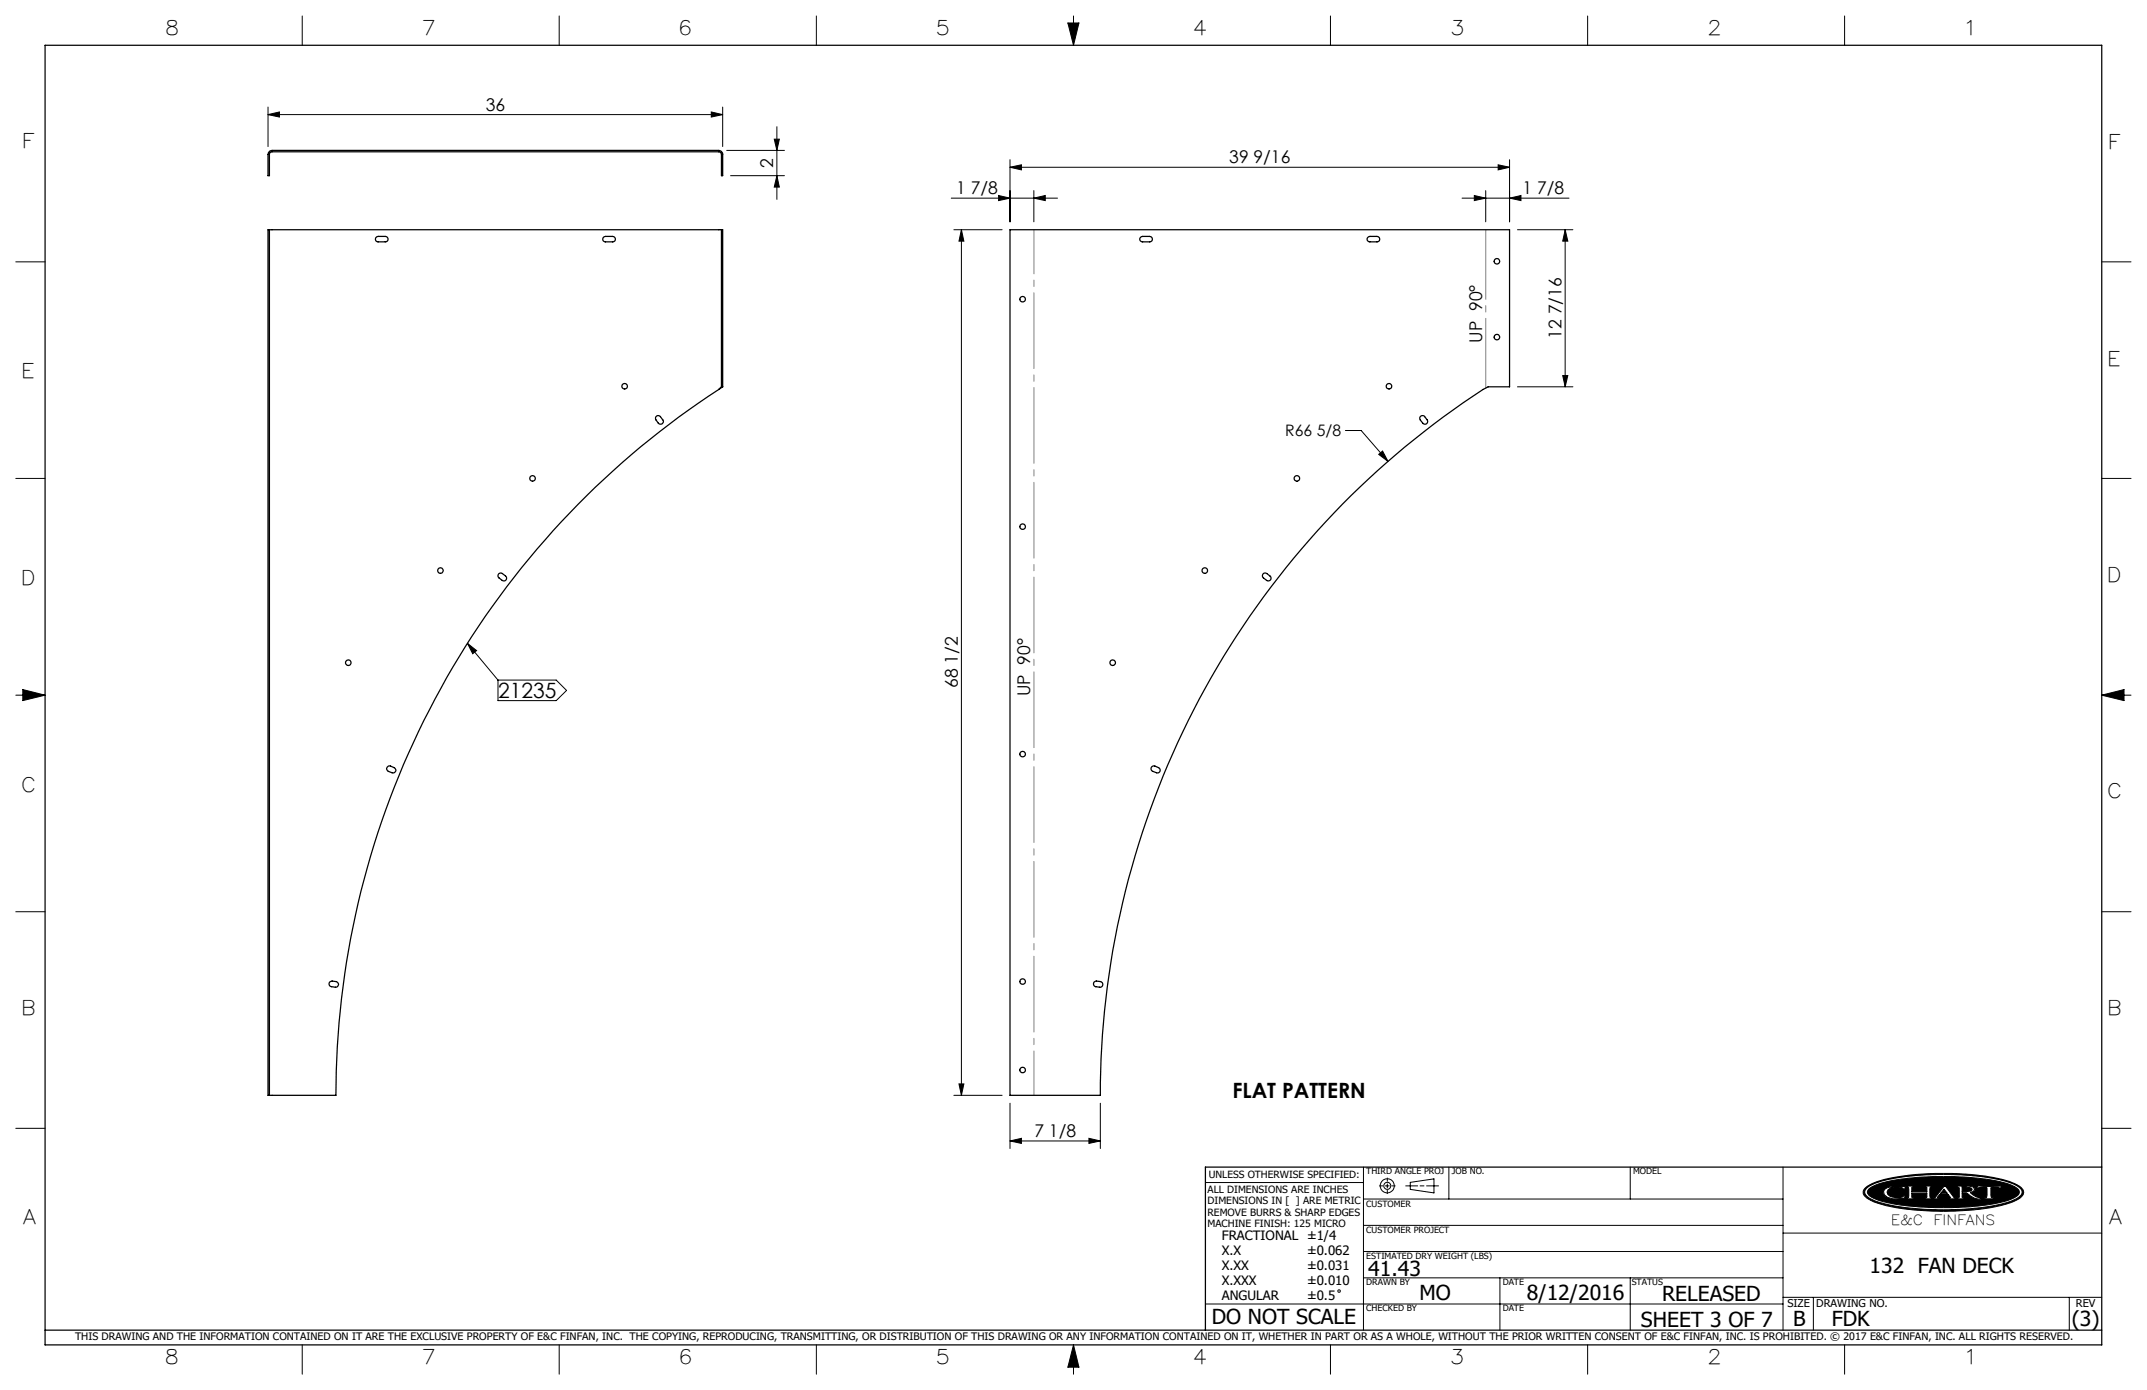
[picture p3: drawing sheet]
<svg xmlns="http://www.w3.org/2000/svg" width="432mm" height="279mm" viewBox="0 0 432 279" stroke-linecap="round" stroke-linejoin="round" font-family="sans-serif">
<g fill="none" stroke="#000" stroke-width=".2">
<path d="M60.8 3.2v5.9M112.5 3.2v5.9M164.2 3.2v5.9M214.8 4.6h2.2l-1.1 4.5zM215.9 3.2v5.9M267.6 3.2v5.9M319.3 3.2v5.9M371 3.2v5.9M53.9 23l2.3-.5v1zM53.9 21.5v8M53.9 23h91.4M143.1 22.5l2.2 .5-2.2 .5z"/>
<path d="M145.3 21.5v8M146.2 30.2h11.6M146.9 35.3h10.9M155.7 28h1l-.5 2.2zM156.2 25.5v14.6M156.2 35.3l.5 2.3h-1zM191.3 39.8h21.4M200.8 39.3l2.3 .5-2.3 .5zM203.1 33.6l2.3-.5v1zM203.1 32.1v12.5M203.1 33.6h100.5M207.9 39.8l2.3-.5v1z"/>
<path d="M207.9 38.3v6.3M294 39.8h21.6M296.5 39.3l2.3 .5-2.3 .5zM298.8 38.3v6.3M301.3 33.1l2.3 .5-2.3 .5zM303.6 32.1v12.5M303.6 39.8l2.3-.5v1zM3.2 52.6h5.9M191.8 46.2h9.7M193.4 46.2l.5 2.3h-1zM193.4 46.2v174M305.2 46.2h11.1"/>
<path d="M314.8 46.2v31.6M314.8 46.2l.5 2.3h-1zM422.7 52.6h5.9M305.2 77.8h11.1M314.3 75.5h1l-.5 2.3zM3.2 96.2h5.9M270.6 86.5h3.2l5.4 6.2M277.3 91.3l.8-.6 1.1 2zM422.7 96.2h5.9M3.2 139.7h5.9M4.6 138.6l4.5 1.1-4.5 1.1zM94 129.3l6.2 7.4"/>
<path d="M94 129.3l1.8 1.5-.7 .6zM100.2 136.7h11.7l2 2.1-2 2h-11.7zM422.7 139.7h5.9M422.7 139.7l4.5-1.1v2.2zM3.2 183.3h5.9M422.7 183.3h5.9M192.9 217.9h1l-.5 2.3zM3.2 226.8h5.9M191.8 220.2h9.7M203.1 229.3l2.3-.5v1zM203.1 221.8v9.1M203.1 229.3h18.2"/>
<path d="M219 228.8l2.3 .5-2.3 .5zM221.3 221.8v9.1M242.4 237.7h31.8M274.2 234.6v32.8M277.4 238.4h.7M278.6 238.4h.8M279 236.8v.7M279 238v.8M279 239.3v.6M279.9 238.4h.7M282.7 238.4h2.4M283.6 237.7l4.8-.7v2.8l-4.8-.7z"/>
<path d="M285.6 238.4h.8M286.9 238.4h2.4M291.4 234.6v6.4M327.9 234.6v6.4M358.6 234.6v32.8M375.3 238.7a16.2 16.2 0 0 1 7.4-2.3 55.4 55.4 0 0 1 21.3 1.1l1.9 .8a1.36 1.36 0 0 1 1.1 1.1 1.36 1.36 0 0 1-.7 1.4 23 23 0 0 1-9.9 2.4l-.5 .1a53.3 53.3 0 0 1-18.2-1.4 4.1 4.1 0 0 1-3-2 1.17 1.17 0 0 1 .6-1.2zM375.4 238.9a12.3 12.3 0 0 1 6-2.1 59.4 59.4 0 0 1 22.1 .7 4.5 4.5 0 0 1 3.1 1.9 1.36 1.36 0 0 1-.9 1.5 27.8 27.8 0 0 1-10.4 2.1l-1.1 .1a48.8 48.8 0 0 1-17.3-1.8l-1.5-.9a.94 .94 0 0 1 0-1.5zM375.8 239a15.4 15.4 0 0 1 7.6-2.1l3.6-.3 3.3-.1a44.5 44.5 0 0 1 14.2 1.7l.8 .4a1.03 1.03 0 0 1 .8 1 1.03 1.03 0 0 1-.8 1 25.5 25.5 0 0 1-9.5 2l-5 .1a43.6 43.6 0 0 1-13.5-1.6l-1.3-.8a.79 .79 0 0 1-.2-1.3zM379 239.1a5 5 0 0 1 3.5-.6h.7l-.2 .6-.5-.4a3.4 3.4 0 0 0-2.8 .4l-.2 .5 .2 .5a3.1 3.1 0 0 0 2.8 .5l.4-.3h.3l-.2 .5-.7 .1a3.6 3.6 0 0 1-3.3-.8l-.2-.6zM383.5 238.4h1.6v.2l-.6 .1v.8h3v-.8l-.5-.1v-.2h1.5v.2l-.3 .1-.1 .4 .1 1.5v.1l.3 .1v.2h-1.5v-.2h.4l.1-.2v-.8h-3v.8l.1 .2h.5v.2h-1.6v-.2l.3-.1 .1-.1v-1.5v-.4l-.4-.1zM391 239l.6 .9h-1.3zM391 238.4h.3l1.7 2.3 .5 .1v.2h-1.6v-.2l.4-.1-.5-.6h-1.7l-.5 .7h.6v.2h-1.5v-.2l.5-.1z"/>
<path d="M393.6 238.4h2.3l.9 .2 .3 .4-.2 .5-.7 .2 1.2 .9 1.1 .2v.2a4.2 4.2 0 0 1-2.9-1.1l-1-.1v.9l.6 .1v.2h-1.6v-.2h.3l.2-.2v-1.8l-.5-.2zM394.6 238.6h.9l.9 .2 .2 .3-.2 .3-1.8 .1zM397.9 238.3l1 .2 3.7-.1-.3 .5h-.2l-.1-.2h-1.6l.1 1.9 .6 .2v.2h-2.2v-.2l.7-.2v-1.8l-1.6-.1-.2 .2h-.3zM402.1 238.9h.1M422.7 226.8h5.9M274.2 256.9h84.4M274.2 251.6h84.4M274.2 246.3h84.4M274.2 241h84.4M301.7 256.9v10.5M327.9 256.9v10.5M358.6 247.9h64.1"/>
<path d="M60.8 270.3v5.9M112.5 270.3v5.9M164.2 270.3v5.9M215.9 270.3v5.9M215.9 270.3l1.1 4.5h-2.2zM242.4 262.1h116.2M267.6 270.3v5.9M319.3 270.3v5.9M358.6 260.8h64.1M364.7 260.8v6.6M371 270.3v5.9M416.2 260.8v6.6"/>
<circle cx="279" cy="238.4" r=".71"/>
<circle cx="279" cy="238.4" r="1.41"/>
<circle cx="269.3" cy="259.5" r=".25"/>
</g>
<g fill="none" stroke="#000" stroke-width=".25">
<path d="M9.1 9.1h413.6v261.2h-413.6zM54.3 30.4l.4-.2h89.9a.78 .78 0 0 1 .7 .8v4.3h-.2v-4.3l-.2-.3-.2-.2h-90a.49 .49 0 0 0-.5 .5v4.3h-.3v-4.3zM54.2 46.2h90.9M54.2 46.2h-.3v174h.3M54.2 46.2v174M75.6 47.8l.5-.3h1.4a.55 .55 0 0 1 .5 .6 .55 .55 0 0 1-.5 .5h-1.4a.53 .53 0 0 1-.5-.2 .53 .53 0 0 1 0-.6zM121.4 47.7l.4-.2h1.4a.55 .55 0 0 1 .6 .6 .55 .55 0 0 1-.6 .5h-1.4a.52 .52 0 0 1-.6-.3 .52 .52 0 0 1 .2-.6zM145.1 46.2h.2v31.6M145.1 46.2v31.6M203.1 46.2h100.5v31.6h-4.3a155.5 155.5 0 0 0-24.1 18.5 169.3 169.3 0 0 0-53.9 123.9h-18.2zM229.4 47.7l.4-.2h1.4a.55 .55 0 0 1 .6 .6 .55 .55 0 0 1-.6 .5h-1.4a.52 .52 0 0 1-.5-.3 .52 .52 0 0 1 .1-.6zM275.1 47.7l.4-.2h1.4a.55 .55 0 0 1 .6 .6 .55 .55 0 0 1-.6 .5h-1.4a.52 .52 0 0 1-.5-.3 .52 .52 0 0 1 .1-.6z"/>
<path d="M144.6 78.3a169.4 169.4 0 0 0-77 141.9h-13.4M145.1 77.8l-.5 .5M145.1 77.8h.2M145.3 77.8l-.7 .5M132 83.6l.3-.1 .4 .1 .6 .8a.55 .55 0 0 1-.1 .8 .55 .55 0 0 1-.8-.1l-.5-.8v-.4zM285.8 83.6l.2-.1 .5 .1 .5 .8a.55 .55 0 0 1-.1 .8 .55 .55 0 0 1-.8-.1l-.5-.8v-.4zM100.3 115.4l.2-.2h.4l.8 .6a.55 .55 0 0 1 .1 .8 .55 .55 0 0 1-.8 .1l-.8-.7zM254.1 115.3l.5-.1 .8 .6a.55 .55 0 0 1 .1 .8 .55 .55 0 0 1-.8 .1l-.8-.7v-.5zM77.9 154.2l.5-.2 .9 .3a.55 .55 0 0 1 .3 .7 .55 .55 0 0 1-.8 .3l-.9-.4-.1-.3zM231.6 154.2l.5-.2 .9 .3a.55 .55 0 0 1 .3 .7 .55 .55 0 0 1-.7 .3l-1-.4-.1-.3zM66.3 197.4l.4-.2 .9 .1a.57 .57 0 0 1 .5 .6 .57 .57 0 0 1-.6 .5l-.8-.1a.58 .58 0 0 1-.4-.9zM220 197.4l.4-.2 .9 .1a.57 .57 0 0 1 .5 .7 .57 .57 0 0 1-.6 .4l-.8-.1a.58 .58 0 0 1-.4-.9z"/>
<path d="M422.7 234.6h-180.3v32.8M9.1 267.4h413.6"/>
<circle cx="301.1" cy="52.5" r=".56"/>
<circle cx="125.6" cy="77.6" r=".56"/>
<circle cx="205.7" cy="60.1" r=".56"/>
<circle cx="279.3" cy="77.6" r=".55"/>
<circle cx="301.1" cy="67.8" r=".56"/>
<circle cx="107.1" cy="96.2" r=".57"/>
<circle cx="260.8" cy="96.2" r=".56"/>
<circle cx="88.6" cy="114.7" r=".56"/>
<circle cx="205.7" cy="105.9" r=".56"/>
<circle cx="242.3" cy="114.7" r=".56"/>
<circle cx="70" cy="133.2" r=".56"/>
<circle cx="223.8" cy="133.2" r=".56"/>
<circle cx="205.7" cy="151.6" r=".56"/>
<circle cx="205.7" cy="197.3" r=".56"/>
<circle cx="205.7" cy="215.1" r=".56"/>
</g>
<g fill="#000">
<path d="M383.5 238.4v.2h.3l.1 .2v1.8l-.1 .1-.3 .1v.2h1.6v-.2h-.5l-.1-.2v-.8h3v.9l-.5 .1v.2h1.5v-.2l-.3-.1-.1-.2v-1.6l.1-.3h.3v-.2h-1.5v.2l.5 .1v.8h-3v-.8l.6-.1v-.2zM391 238.4l-1.8 2.3-.5 .1v.2h1.5v-.2h-.6l.5-.7h1.7l.5 .6-.4 .1v.2h1.6v-.2l-.5-.1-1.7-2.3zM393.6 238.4v.2l.5 .2v1.8l-.2 .2h-.3v.2h1.6v-.2l-.6-.1v-.9l1 .1a3.7 3.7 0 0 0 2.9 1.1v-.2a3.4 3.4 0 0 1-2.3-1.1 .68 .68 0 0 0 .8-.2 .68 .68 0 0 0 0-.8l-.7-.3zM397.9 238.3l-.4 .6h.3l.2-.2 1.6 .1v1.8l-.2 .2h-.5v.2h2.2v-.2h-.5l-.2-.3v-1.7l1.6-.1 .1 .2h.2l.3-.5-4 .1zM375.8 239a13.3 13.3 0 0 1 6.5-2l2.7-.3 3.8-.2 7.5 .2a24.3 24.3 0 0 1 9.1 2 1.01 1.01 0 0 1 .7 .9 1.01 1.01 0 0 1-.7 1 21.9 21.9 0 0 1-8.6 1.9l-3.9 .2h-4.1l-3.8-.2a21.2 21.2 0 0 1-8.8-2l-.4-.3-.2-.5zM379.1 239a1.04 1.04 0 0 0 .7 1.7 7 7 0 0 0 3.2 .1l.2-.5h-.3l-.5 .4a2.56 2.56 0 0 1-2.8-.8 1.28 1.28 0 0 1 1.4-1.3h.2a1.49 1.49 0 0 1 1.4 .2l.4 .3 .2-.6h-.6a4.7 4.7 0 0 0-3.5 .5zM375.3 238.7a17.5 17.5 0 0 1 7.8-2.4l5.1-.4h4.8a34.5 34.5 0 0 1 12.5 2.2l.4 .2a1.36 1.36 0 0 1 .9 2 9.1 9.1 0 0 1-5.1 2.2l-.4 .1a58.1 58.1 0 0 1-23.1-.6 5.6 5.6 0 0 1-3.4-1.9v-.8zM375.3 238.9a1.14 1.14 0 0 0 .6 1.9 24 24 0 0 0 9.3 2.1l4.6 .3 3.7-.1a33.7 33.7 0 0 0 11.9-2.1l.4-.2a1.19 1.19 0 0 0 .9-1.2 1.19 1.19 0 0 0-.9-1.1 21.6 21.6 0 0 0-8.8-2.1l-5.1-.3-4.7 .1a30.2 30.2 0 0 0-11.1 2.1z" fill-rule="evenodd"/>
<path d="M215.9 270.3l-1.1 4.5h2.2zM214.8 4.6h2.2l-1.1 4.5zM4.6 138.6l4.5 1.1-4.5 1.1zM422.7 139.7l4.5-1.1v2.2zM391 239l-.7 .9h1.3zM394.6 238.6v.9l1.7-.1a.38 .38 0 0 0 .3-.4 .38 .38 0 0 0-.5-.3z" fill-rule="evenodd"/>
</g>
<path d="M298.8 46.2v31.8" fill="none" stroke="#808080" stroke-width=".2" stroke-dasharray="15.2 1.3 1.3 1.3" stroke-dashoffset="1.2"/>
<path d="M207.9 220.1v-173.9" fill="none" stroke="#808080" stroke-width=".2" stroke-dasharray="15.2 1.3 1.3 1.3" stroke-dashoffset="6.3"/>
<g fill="#000">
<path d="M277.3 91.3l.8-.6 1.1 2zM94 129.3l1.8 1.5-.7 .6z"/>
<path d="M143.1 22.5l2.2 .5-2.2 .5zM53.9 23l2.3-.5v1z"/>
<path d="M155.7 28h1l-.5 2.2zM156.2 35.3l.5 2.3h-1z"/>
<path d="M296.5 39.3l2.3 .5-2.3 .5zM303.6 39.8l2.3-.5v1z"/>
<path d="M301.3 33.1l2.3 .5-2.3 .5zM203.1 33.6l2.3-.5v1zM207.9 39.8l2.3-.5v1zM200.8 39.3l2.3 .5-2.3 .5z"/>
<path d="M314.8 46.2l.5 2.3h-1zM314.3 75.5h1l-.5 2.3z"/>
<path d="M192.9 217.9h1l-.5 2.3zM193.4 46.2l.5 2.3h-1z"/>
<path d="M203.1 229.3l2.3-.5v1zM219 228.8l2.3 .5-2.3 .5z"/>
</g>
<g font-size="4.2">
<text x="100.2" y="140.2">21235</text>
<text x="247.9" y="220.6">FLAT PATTERN</text>
<text x="275.2" y="256.5">41.43</text>
<text x="376" y="255.9">132 FAN DECK</text>
<text x="285.5" y="261.4">MO</text>
<text x="307.1" y="261.3">8/12/2016</text>
<text x="334.3" y="261.6">RELEASED</text>
<text x="243.7" y="266.1">DO NOT SCALE</text>
<text x="330" y="266.7">SHEET 3 OF 7</text>
<text x="360.6" y="266.5">B</text>
<text x="368.4" y="266.6">FDK</text>
<text x="416.7" y="266.5">(3)</text>
</g>
<g font-size="4">
<text x="33.6" y="7.1">8</text>
<text x="85.2" y="7.1">7</text>
<text x="137" y="7.1">6</text>
<text x="188.6" y="7.1">5</text>
<text x="240.3" y="7.1">4</text>
<text x="292.1" y="7.1">3</text>
<text x="343.8" y="7.1">2</text>
<text x="395.7" y="7.1">1</text>
<text x="4.9" y="29.8">F</text>
<text x="424.5" y="29.9">F</text>
<text x="4.8" y="76">E</text>
<text x="424.3" y="73.5">E</text>
<text x="4.7" y="117.7">D</text>
<text x="424.2" y="116.9">D</text>
<text x="4.7" y="159.3">C</text>
<text x="424.2" y="160.4">C</text>
<text x="4.8" y="204">B</text>
<text x="424.3" y="204">B</text>
<text x="4.8" y="246.1">A</text>
<text x="424.3" y="246">A</text>
<text x="33.6" y="274.3">8</text>
<text x="85.2" y="274.3">7</text>
<text x="137" y="274.3">6</text>
<text x="188.6" y="274.3">5</text>
<text x="240.3" y="274.3">4</text>
<text x="292.1" y="274.3">3</text>
<text x="343.8" y="274.3">2</text>
<text x="395.8" y="274.3">1</text>
</g>
<g font-size="3.5">
<text x="97.7" y="22.2">36</text>
<text x="155.5" y="33.7" transform="rotate(-90 155.5 33.7)">2</text>
<text x="247.2" y="32.8">39 9/16</text>
<text x="192.3" y="39">1 7/8</text>
<text x="306.2" y="39">1 7/8</text>
<text x="298.1" y="68.9" transform="rotate(-90 298.1 68.9)">UP 90°</text>
<text x="314" y="68.1" transform="rotate(-90 314 68.1)">12 7/16</text>
<text x="192.6" y="138.3" transform="rotate(-90 192.6 138.3)">68 1/2</text>
<text x="207.2" y="140" transform="rotate(-90 207.2 140)">UP 90°</text>
<text x="208" y="228.5">7 1/8</text>
</g>
<text font-size="3.2" x="258.5" y="87.7">R66 5/8</text>
<g font-size="2.8">
<text x="380.3" y="246.2">E&amp;C</text>
<text x="388.9" y="246.2">FINFANS</text>
</g>
<g font-size="2.6">
<text x="245.7" y="249.3">FRACTIONAL ±1/4</text>
<text x="245.7" y="252.3">X.X</text>
<text x="245.7" y="255.3">X.XX</text>
<text x="262.9" y="252.3">±0.062</text>
<text x="262.9" y="255.3">±0.031</text>
<text x="245.7" y="258.3">X.XXX</text>
<text x="245.7" y="261.3">ANGULAR</text>
<text x="262.9" y="258.3">±0.010</text>
<text x="262.9" y="261.3">±0.5</text>
</g>
<g font-size="2.2">
<text x="359.5" y="262.8">SIZE</text>
<text x="365.3" y="262.7">DRAWING NO.</text>
<text x="417.5" y="262.8">REV</text>
</g>
<text font-size="2.1" x="15.1" y="269.4">THIS DRAWING AND THE INFORMATION CONTAINED ON IT ARE THE EXCLUSIVE PROPERTY OF E&amp;C FINFAN, INC. THE COPYING, REPRODUCING, TRANSMITTING, OR DISTRIBUTION OF THIS DRAWING OR ANY INFORMATION CONTAINED ON IT, WHETHER IN PART OR AS A WHOLE, WITHOUT THE PRIOR WRITTEN CONSENT OF E&amp;C FINFAN, INC. IS PROHIBITED. © 2017 E&amp;C FINFAN, INC. ALL RIGHTS RESERVED.</text>
<g font-size="2">
<text x="242.9" y="239.8">ALL DIMENSIONS ARE INCHES</text>
<text x="243.1" y="236.8">UNLESS OTHERWISE SPECIFIED:</text>
<text x="242.9" y="242.1">DIMENSIONS IN [ ] ARE METRIC</text>
<text x="242.9" y="244.4">REMOVE BURRS &amp; SHARP EDGES</text>
<text x="242.9" y="246.7">MACHINE FINISH: 125 MICRO</text>
</g>
<g font-size="1.7">
<text x="274.8" y="236.1">THIRD ANGLE PROJ</text>
<text x="292" y="236.1">JOB NO.</text>
<text x="328.5" y="236.1">MODEL</text>
<text x="274.8" y="242.5">CUSTOMER</text>
<text x="274.8" y="247.8">CUSTOMER PROJECT</text>
<text x="274.8" y="253.1">ESTIMATED DRY WEIGHT (LBS)</text>
<text x="274.8" y="258.3">DRAWN BY</text>
<text x="274.8" y="263.6">CHECKED BY</text>
<text x="302.2" y="263.6">DATE</text>
<text x="302.2" y="258.3">DATE</text>
<text x="328.2" y="258.3">STATUS</text>
</g>
</svg>
